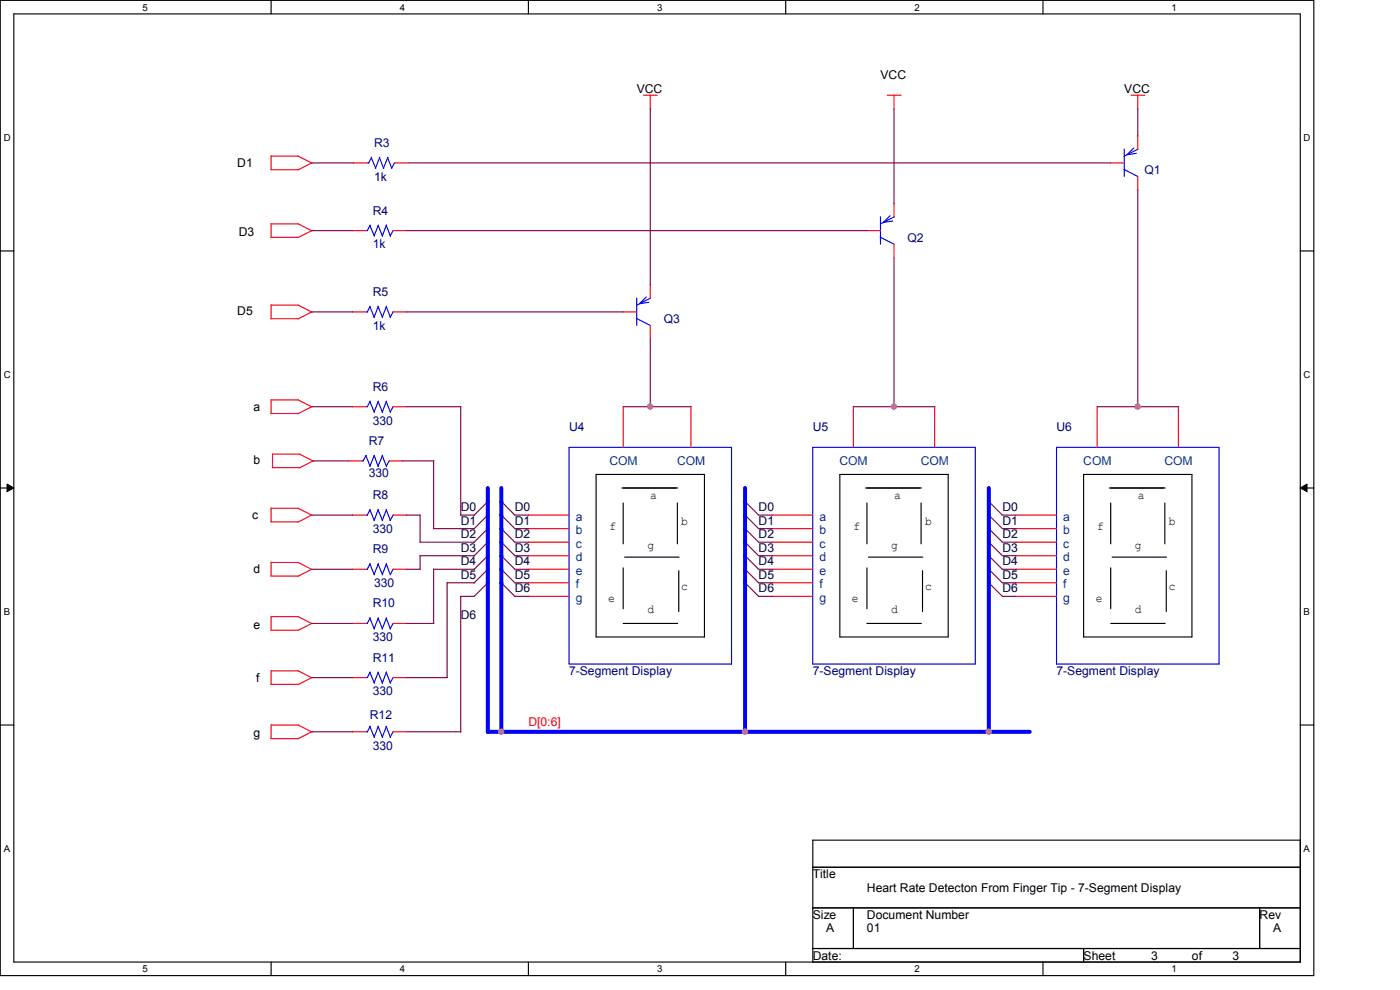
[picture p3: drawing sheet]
<svg xmlns="http://www.w3.org/2000/svg" width="420mm" height="297mm" viewBox="0 0 420 297" stroke-linecap="round" stroke-linejoin="round" font-family="sans-serif">
<path d="M.1 .1h394.2v292.6h-394.2zM4.1 4.2h386.1v284.5h-386.1z" fill="none" stroke="#000" stroke-width=".34"/>
<g fill="#fff">
<path d="M42.8 .5h1.4v3.2h-1.4z"/>
<path d="M42.8 289.1h1.4v3.1h-1.4z"/>
</g>
<path d="M81.4 .1v4.1M81.4 288.7v4" fill="none" stroke="#000" stroke-width=".34"/>
<g fill="#fff">
<path d="M120 .5h1.4v3.2h-1.4z"/>
<path d="M120 289.1h1.4v3.1h-1.4z"/>
</g>
<path d="M158.6 .1v4.1M158.6 288.7v4" fill="none" stroke="#000" stroke-width=".34"/>
<g fill="#fff">
<path d="M197.2 .5h1.4v3.2h-1.4z"/>
<path d="M197.2 289.1h1.4v3.1h-1.4z"/>
</g>
<path d="M235.8 .1v4.1M235.8 288.7v4" fill="none" stroke="#000" stroke-width=".34"/>
<g fill="#fff">
<path d="M274.4 .5h1.4v3.2h-1.4z"/>
<path d="M274.4 289.1h1.4v3.1h-1.4z"/>
</g>
<path d="M313 .1v4.1M313 288.7v4" fill="none" stroke="#000" stroke-width=".34"/>
<g fill="#fff">
<path d="M351.6 .5h1.5v3.2h-1.5z"/>
<path d="M351.6 289.1h1.5v3.1h-1.5z"/>
<path d="M1.1 39.7h1.9v3.2h-1.9z"/>
<path d="M391.2 39.7h2v3.2h-2z"/>
<path d="M1.1 110.9h1.9v3.1h-1.9z"/>
<path d="M391.2 110.9h2v3.1h-2z"/>
</g>
<path d="M.1 75.3h4M390.2 75.3h4.1" fill="none" stroke="#000" stroke-width=".34"/>
<g fill="#fff">
<path d="M1.1 182h1.8v3.1h-1.8z"/>
<path d="M391.2 182h1.8v3.1h-1.8z"/>
</g>
<path d="M.1 146.4h4M390.2 146.4h4.1" fill="none" stroke="#000" stroke-width=".34"/>
<path d="M2.1 145.2l2 1.2-2 1.1zM390.2 146.4l2.1-1.2v2.3z" fill="#000" stroke="#000" stroke-width=".3"/>
<g fill="#fff">
<path d="M1.1 253.1h1.8v3.1h-1.8z"/>
<path d="M391.2 253.1h1.8v3.1h-1.8z"/>
</g>
<g fill="none" stroke="#000" stroke-width=".34">
<path d="M178.9 142.4h32.5v48.7h-32.5zM186.6 146.4h16.8M187 150.9v12.3M203.3 150.9v12.3M252.1 142.4h32.5v48.7h-32.5zM259.8 146.4h16.7M260.2 150.9v12.3M276.4 150.9v12.3M325.2 142.4h32.5v48.7h-32.5zM332.9 146.4h16.8M333.3 150.9v12.3M349.6 150.9v12.3"/>
<path d="M187 170.4v12.3M187.5 167.2h16.3M203.7 171.2v12.3M260.2 170.4v12.3M260.6 167.2h16.3M276.9 171.2v12.3M333.3 170.4v12.3M333.8 167.2h16.3M350 171.2v12.3M187 187.1h16.4M260.2 187.1h16.3M333.3 187.1h16.4"/>
<path d="M.1 217.5h4M390.2 217.5h4.1M243.9 252.1h146.3v36.6h-146.3zM243.9 260.2h146.3M243.9 272.4h146.3M256.1 272.4v12.2M378 272.4v12.2M243.9 284.6h146.3M325.2 284.6v4.1"/>
</g>
<g fill="none" stroke="#f00" stroke-width=".34">
<path d="M193.1 28.6h4.2M195.2 28.6v4.1M266.3 28.6h4.1M268.3 28.6v4.1M339.4 28.6h4.2M341.5 28.6v4.1M81.3 50.9h8.2M81.4 46.8v4.1M81.4 46.8h8.2M89.5 46.8l4.1 2.2M93.6 48.9l-4.2 2.1M106.2 48.9h4"/>
<path d="M118.4 48.9h4M333.3 48.9h4.1M341.5 40.8v4M341.5 52.9v4.1M81.3 71.2h8.2M81.4 67.1v4.1M81.4 67.2h8.2M89.5 67.2l4.1 2.1M93.6 69.2l-4.2 2.1M105.7 69.2h4.1M117.9 69.2h4.1M260.2 69.2h4"/>
<path d="M268.3 61.1v4M268.3 73.3v4M81.3 95.6h8.2M81.4 91.5v4.1M81.4 91.6h8.2M89.5 91.6l4.1 2.1M93.6 93.6l-4.2 2.1M105.7 93.6h4.1M117.9 93.6h4.1M187 93.6h4.1M195.2 85.5v4M195.2 97.6v4.1"/>
<path d="M81.4 119.9v4.2M81.3 124.1h8.2M81.4 120h8.2M81.8 136.3h8.2M81.8 136.2v4.1M89.5 120l4.1 2.1M89.9 136.3l4.2 2.1M93.6 122l-4.2 2.1M94 138.3l-4.2 2.1M104.6 138.3h4M105.7 122h4.1M116.8 138.3h4"/>
<path d="M117.9 122h4.1M187 122v12.2M207.3 122v12.2M256.1 122v12.2M280.5 122v12.2M329.3 122v12.2M353.7 122v12.2M81.3 156.6h8.2M81.4 152.4v4.2M81.4 152.5h8.2M81.7 140.3h8.2M89.5 152.5l4.1 2.1"/>
<path d="M93.6 154.5l-4.2 2.2M105.7 154.5h4.1M117.9 154.5h4.1M158.6 154.5h12.2M158.6 158.6h12.2M231.7 154.5h12.2M231.7 158.6h12.2M304.9 154.5h12.2M304.9 158.6h12.2M81.3 172.8h8.2M81.4 168.7v4.1M81.4 168.8h8.2"/>
<path d="M89.5 168.8l4.1 2.1M93.6 170.8l-4.2 2.1M105.7 170.8h4.1M117.9 170.8h4.1M158.6 162.7h12.2M158.6 166.7h12.2M158.6 170.8h12.2M158.6 174.9h12.2M158.6 178.9h12.2M231.7 162.7h12.2M231.7 166.7h12.2M231.7 170.8h12.2"/>
<path d="M231.7 174.9h12.2M231.7 178.9h12.2M304.9 162.7h12.2M304.9 166.7h12.2M304.9 170.8h12.2M304.9 174.9h12.2M304.9 178.9h12.2M81.3 189.1h8.2M81.4 184.9v4.2M81.4 185h8.2M89.5 185l4.1 2.1M93.6 187.1l-4.2 2.1"/>
<path d="M105.7 187.1h4.1M117.9 187.1h4.1M81.3 205.3h8.2M81.4 201.2v4.1M81.4 217.5v4.1M81.4 201.3h8.2M81.4 217.5h8.2M89.5 201.3l4.1 2.1M89.5 217.5l4.1 2.2M93.6 203.3l-4.2 2.1M93.6 219.6l-4.2 2.1M105.7 219.6h4.1"/>
<path d="M105.7 203.3h4.1M117.9 219.6h4.1M117.9 203.3h4.1M81.3 221.6h8.2"/>
</g>
<g fill="none" stroke="#00f" stroke-width=".34">
<path d="M110.2 48.9h.5M111.4 47.3l1.4 3.3M111.5 47.2l-.8 1.7M113.9 47.3l1.2 3.3M114 47.2l-1.3 3.3M116.3 47.3l1.3 3.3M116.4 47.2l-1.3 3.3M118.4 48.8l-.9 1.7M337.3 50.8l4.2 2.1M337.4 44.7v8.2M340.3 44.4l-2.1 2 2.8-.4M341.5 44.7l-4.1 2.1"/>
<path d="M109.8 69.2h.5M111 67.6l1.4 3.3M111.1 67.5l-.9 1.7M113.5 67.6l1.3 3.3M113.5 67.5l-1.2 3.3M115.9 67.6l1.3 3.3M116 67.5l-1.3 3.3M118 69.1l-.9 1.7M264.2 71.1l4.1 2.2M264.2 65.1v8.2M267.1 64.7l-2 2 2.8-.4M268.4 65.1l-4.2 2.1"/>
<path d="M109.8 93.6h.5M111 92l1.4 3.3M111.1 91.9l-.9 1.7M113.5 92l1.3 3.3M113.5 91.9l-1.2 3.3M115.9 92l1.3 3.3M116 91.9l-1.3 3.3M118 93.5l-.9 1.7M191 95.5l4.2 2.1M191.1 89.4v8.2M194 89.1l-2.1 2 2.8-.4M195.2 89.4l-4.1 2.2"/>
<path d="M108.6 138.3h.5M109.8 122h.5M109.8 136.7l1.3 3.3M109.9 136.6l-.9 1.7M111 120.4l1.4 3.3M111.1 120.3l-.9 1.7M112.3 136.7l1.2 3.3M112.4 136.6l-1.4 3.3M113.5 120.4l1.3 3.3M113.5 120.3l-1.2 3.3M114.7 136.7l1.3 3.3M114.8 136.6l-1.3 3.3"/>
<path d="M115.9 120.4l1.3 3.3M116 120.3l-1.3 3.3M116.8 138.2l-.9 1.7M118 121.9l-.9 1.7M170.8 134.2h48.7v65h-48.7zM243.9 134.2h48.8v65h-48.8zM317.1 134.2h48.7v65h-48.7zM109.8 154.5h.5M111 152.9l1.4 3.3M111.1 152.9l-.9 1.6M113.5 152.9l1.3 3.3M113.5 152.9l-1.2 3.3"/>
<path d="M115.9 152.9l1.3 3.3M116 152.9l-1.3 3.3M118 154.5l-.9 1.7M109.8 170.8h.5M111 169.2l1.4 3.3M111.1 169.1l-.9 1.7M113.5 169.2l1.3 3.3M113.5 169.1l-1.2 3.3M115.9 169.2l1.3 3.3M116 169.1l-1.3 3.3M118 170.7l-.9 1.7M109.8 187.1h.5"/>
<path d="M111 185.4l1.4 3.4M111.1 185.4l-.9 1.7M113.5 185.4l1.3 3.4M113.5 185.4l-1.2 3.3M115.9 185.4l1.3 3.4M116 185.4l-1.3 3.3M118 187l-.9 1.7M109.8 219.6h.5M109.8 203.3h.5M111 218l1.4 3.3M111 201.7l1.4 3.3M111.1 217.9l-.9 1.7"/>
<path d="M111.1 201.6l-.9 1.7M113.5 218l1.3 3.3M113.5 201.7l1.3 3.3M113.5 217.9l-1.2 3.3M113.5 201.6l-1.2 3.3M115.9 218l1.3 3.3M115.9 201.7l1.3 3.3M116 217.9l-1.3 3.3M116 201.6l-1.3 3.3M118 219.5l-.9 1.7M118 203.2l-.9 1.7"/>
</g>
<g fill="none" stroke="#800040" stroke-width=".34">
<path d="M195.2 32.6v52.9M268.3 32.6v28.6M341.5 32.6v8.2M93.6 48.9h12.7M122.4 48.9h211M341.5 57v65.1M93.6 69.2h12.2M122 69.2h138.3M268.3 77.3v44.8M93.6 93.6h12.2M122 93.6h65.1M195.2 101.7v20.4"/>
<path d="M93.6 122h12.2M93.9 138.3h10.7M120.8 138.3h9.4M122 122h16.3M130.1 138.3v20.4M138.3 122v32.6M187 122h20.4M256.1 122h24.5M329.3 122h24.4M93.6 154.5h12.2M122 154.5h4.2M126.1 154.5v8.3"/>
<path d="M130.1 158.6h12.3M138.3 154.5h4.1M146.4 154.5l-4.2 4.2M146.4 150.5l-4.2 4.1M146.4 158.6l-4.2 4.2M150.4 150.4l4.1 4.1h4.2M150.4 154.5l4.1 4.1h4.2M150.4 158.5l4.1 4.2h4.2M223.5 158.5l4.2 4.2h4.1M223.5 154.5l4.2 4.1h4.1M223.5 150.4l4.2 4.1h4.1M296.7 158.5l4.1 4.2h4.2"/>
<path d="M296.7 154.5l4.1 4.1h4.2M296.7 150.4l4.1 4.1h4.2M93.6 170.8h12.2M122 170.8h4.2M126.1 162.7h16.3M126.1 166.7h16.3M126.1 166.7v4.1M130.1 170.8h12.3M130.1 170.7v16.4M134.2 174.9h8.2M134.2 174.8v28.5M142.4 178.9h-4.1v40.8"/>
<path d="M146.4 162.7l-4.2 4.1M146.4 170.8l-4.2 4.1M146.4 166.7l-4.2 4.2M146.4 174.9l-4.2 4.1M150.4 170.7l4.1 4.2h4.2M150.4 162.6l4.1 4.1h4.2M150.4 174.8l4.1 4.1h4.2M150.4 166.7l4.1 4.1h4.2M223.5 174.8l4.2 4.1h4.1M223.5 166.7l4.2 4.1h4.1M223.5 170.7l4.2 4.2h4.1M223.5 162.6l4.2 4.1h4.1"/>
<path d="M296.7 166.7l4.1 4.1h4.2M296.7 174.8l4.1 4.1h4.2M296.7 162.6l4.1 4.1h4.2M296.7 170.7l4.1 4.2h4.2M93.6 187.1h12.2M122 187.1h8.2M93.6 203.3h12.2M93.6 219.6h12.2M122 203.3h12.3M122 219.6h16.3"/>
</g>
<path d="M146.4 146.4v73.3M150.5 146.4v73.3M223.6 146.4v73.3M296.8 146.4v73.2M146.4 219.6h162.6" fill="none" stroke="#00f" stroke-width="1.2"/>
<g fill="#f0f" stroke="#f0f" stroke-width=".34">
<circle cx="268.3" cy="122" r=".8"/>
<circle cx="195.1" cy="122" r=".8"/>
<circle cx="341.4" cy="122" r=".8"/>
<circle cx="223.6" cy="219.5" r=".8"/>
<circle cx="150.4" cy="219.5" r=".8"/>
<circle cx="296.7" cy="219.5" r=".8"/>
</g>
<g font-size="3.6">
<text x="264.2" y="23.7">VCC</text>
<text x="191.1" y="27.8">VCC</text>
<text x="337.4" y="27.8">VCC</text>
<text x="71.2" y="50.2">D1</text>
<text x="71.6" y="70.9">D3</text>
<text x="71.2" y="94.4">D5</text>
<text x="76.1" y="123.3">a</text>
<text x="76.1" y="139.1">b</text>
<text x="195.2" y="149.7">a</text>
<text x="268.3" y="149.7">a</text>
<text x="341.5" y="149.7">a</text>
<text x="75.7" y="155.8">c</text>
<text x="183" y="159">f</text>
<text x="204.5" y="157.4">b</text>
<text x="256.1" y="159">f</text>
<text x="277.6" y="157.4">b</text>
<text x="329.3" y="159">f</text>
<text x="350.8" y="157.4">b</text>
<text x="194.3" y="164.7">g</text>
<text x="267.5" y="164.7">g</text>
<text x="340.6" y="164.7">g</text>
<text x="76.1" y="172.1">d</text>
<text x="204.5" y="176.9">c</text>
<text x="277.6" y="176.9">c</text>
<text x="350.8" y="176.9">c</text>
<text x="182.5" y="180.6">e</text>
<text x="194.3" y="183.8">d</text>
<text x="255.7" y="180.6">e</text>
<text x="267.5" y="183.8">d</text>
<text x="328.8" y="180.6">e</text>
<text x="340.6" y="183.8">d</text>
<text x="76.1" y="188.8">e</text>
<text x="76.9" y="204.6">f</text>
<text x="76.1" y="221.3">g</text>
<text x="243.9" y="263.5">Title</text>
<text x="260.2" y="267.6">Heart Rate Detecton From Finger Tip - 7-Segment Display</text>
<text x="243.9" y="275.7">Size</text>
<text x="260.2" y="275.7">Document Number</text>
<text x="378" y="275.7">Rev</text>
<text x="248" y="279.8">A</text>
<text x="260.2" y="279.8">01</text>
<text x="382.1" y="279.8">A</text>
<text x="243.9" y="287.9">Date:</text>
<text x="325.2" y="287.9">Sheet</text>
<text x="345.5" y="287.9">3</text>
<text x="357.7" y="287.9">of</text>
<text x="369.9" y="287.9">3</text>
</g>
<g font-size="3.6" fill="#000080">
<text x="112.3" y="44.1">R3</text>
<text x="343.5" y="52.2">Q1</text>
<text x="112.3" y="54.2">1k</text>
<text x="111.8" y="64.4">R4</text>
<text x="111.8" y="74.5">1k</text>
<text x="272.4" y="72.5">Q2</text>
<text x="111.8" y="88.8">R5</text>
<text x="111.8" y="98.9">1k</text>
<text x="199.2" y="96.9">Q3</text>
<text x="111.8" y="117.2">R6</text>
<text x="111.8" y="127.4">330</text>
<text x="170.8" y="129.4">U4</text>
<text x="243.9" y="129.4">U5</text>
<text x="317.1" y="129.4">U6</text>
<text x="110.7" y="133.5">R7</text>
<text x="110.7" y="143.2">330</text>
<text x="111.8" y="149.7">R8</text>
<text x="111.8" y="159.9">330</text>
<text x="111.8" y="166">R9</text>
<text x="112.3" y="176.1">330</text>
<text x="111.8" y="182.2">R10</text>
<text x="111.8" y="192.4">330</text>
<text x="111.8" y="198.5">R11</text>
<text x="170.8" y="202.6">7-Segment Display</text>
<text x="243.9" y="202.6">7-Segment Display</text>
<text x="317.1" y="202.6">7-Segment Display</text>
<text x="111.8" y="208.6">330</text>
<text x="111" y="215.6">R12</text>
<text x="111.8" y="224.9">330</text>
</g>
<g font-size="3.6" fill="#004080">
<text x="182.9" y="139.6">COM</text>
<text x="203.2" y="139.6">COM</text>
<text x="252" y="139.6">COM</text>
<text x="276.4" y="139.6">COM</text>
<text x="325.1" y="139.6">COM</text>
<text x="349.5" y="139.6">COM</text>
<text x="172.8" y="160.3">b</text>
<text x="172.8" y="156.2">a</text>
<text x="246" y="156.2">a</text>
<text x="246" y="160.3">b</text>
<text x="319.1" y="156.2">a</text>
<text x="319.1" y="160.3">b</text>
<text x="172.8" y="164.4">c</text>
<text x="246" y="164.4">c</text>
<text x="319.1" y="164.4">c</text>
<text x="172.8" y="168.4">d</text>
<text x="172.8" y="172.5">e</text>
<text x="246" y="168.4">d</text>
<text x="246" y="172.5">e</text>
<text x="319.1" y="168.4">d</text>
<text x="319.1" y="172.5">e</text>
<text x="172.8" y="176.6">f</text>
<text x="246" y="176.6">f</text>
<text x="319.1" y="176.6">f</text>
<text x="172.8" y="180.6">g</text>
<text x="246" y="180.6">g</text>
<text x="319.1" y="180.6">g</text>
</g>
<g font-size="3.6" fill="#000040">
<text x="138.3" y="153.4">D0</text>
<text x="154.5" y="153.4">D0</text>
<text x="227.7" y="153.4">D0</text>
<text x="300.8" y="153.4">D0</text>
<text x="138.3" y="161.5">D2</text>
<text x="138.3" y="157.4">D1</text>
<text x="154.5" y="157.4">D1</text>
<text x="154.5" y="161.5">D2</text>
<text x="227.7" y="157.4">D1</text>
<text x="227.7" y="161.5">D2</text>
<text x="300.8" y="157.4">D1</text>
<text x="300.8" y="161.5">D2</text>
<text x="138.3" y="165.6">D3</text>
<text x="154.5" y="165.6">D3</text>
<text x="227.7" y="165.6">D3</text>
<text x="300.8" y="165.6">D3</text>
<text x="138.3" y="169.6">D4</text>
<text x="138.3" y="173.7">D5</text>
<text x="154.5" y="169.6">D4</text>
<text x="154.5" y="173.7">D5</text>
<text x="227.7" y="169.6">D4</text>
<text x="227.7" y="173.7">D5</text>
<text x="300.8" y="169.6">D4</text>
<text x="300.8" y="173.7">D5</text>
<text x="154.5" y="177.7">D6</text>
<text x="227.7" y="177.7">D6</text>
<text x="300.8" y="177.7">D6</text>
<text x="138.3" y="185.9">D6</text>
</g>
<text font-size="3.6" fill="#f00" x="158.6" y="218">D[0:6]</text>
<g font-size="2.9">
<text x="42.8" y="3.2">5</text>
<text x="120" y="3.2">4</text>
<text x="197.2" y="3.2">3</text>
<text x="274.4" y="3.2">2</text>
<text x="351.6" y="3.2">1</text>
<text x="1.1" y="42.4">D</text>
<text x="391.2" y="42.4">D</text>
<text x="1.1" y="113.5">C</text>
<text x="391.2" y="113.5">C</text>
<text x="1.1" y="184.6">B</text>
<text x="391.2" y="184.6">B</text>
<text x="1.1" y="255.7">A</text>
<text x="391.2" y="255.7">A</text>
<text x="42.8" y="291.7">5</text>
<text x="120" y="291.7">4</text>
<text x="197.2" y="291.7">3</text>
<text x="274.4" y="291.7">2</text>
<text x="351.6" y="291.7">1</text>
</g>
</svg>
